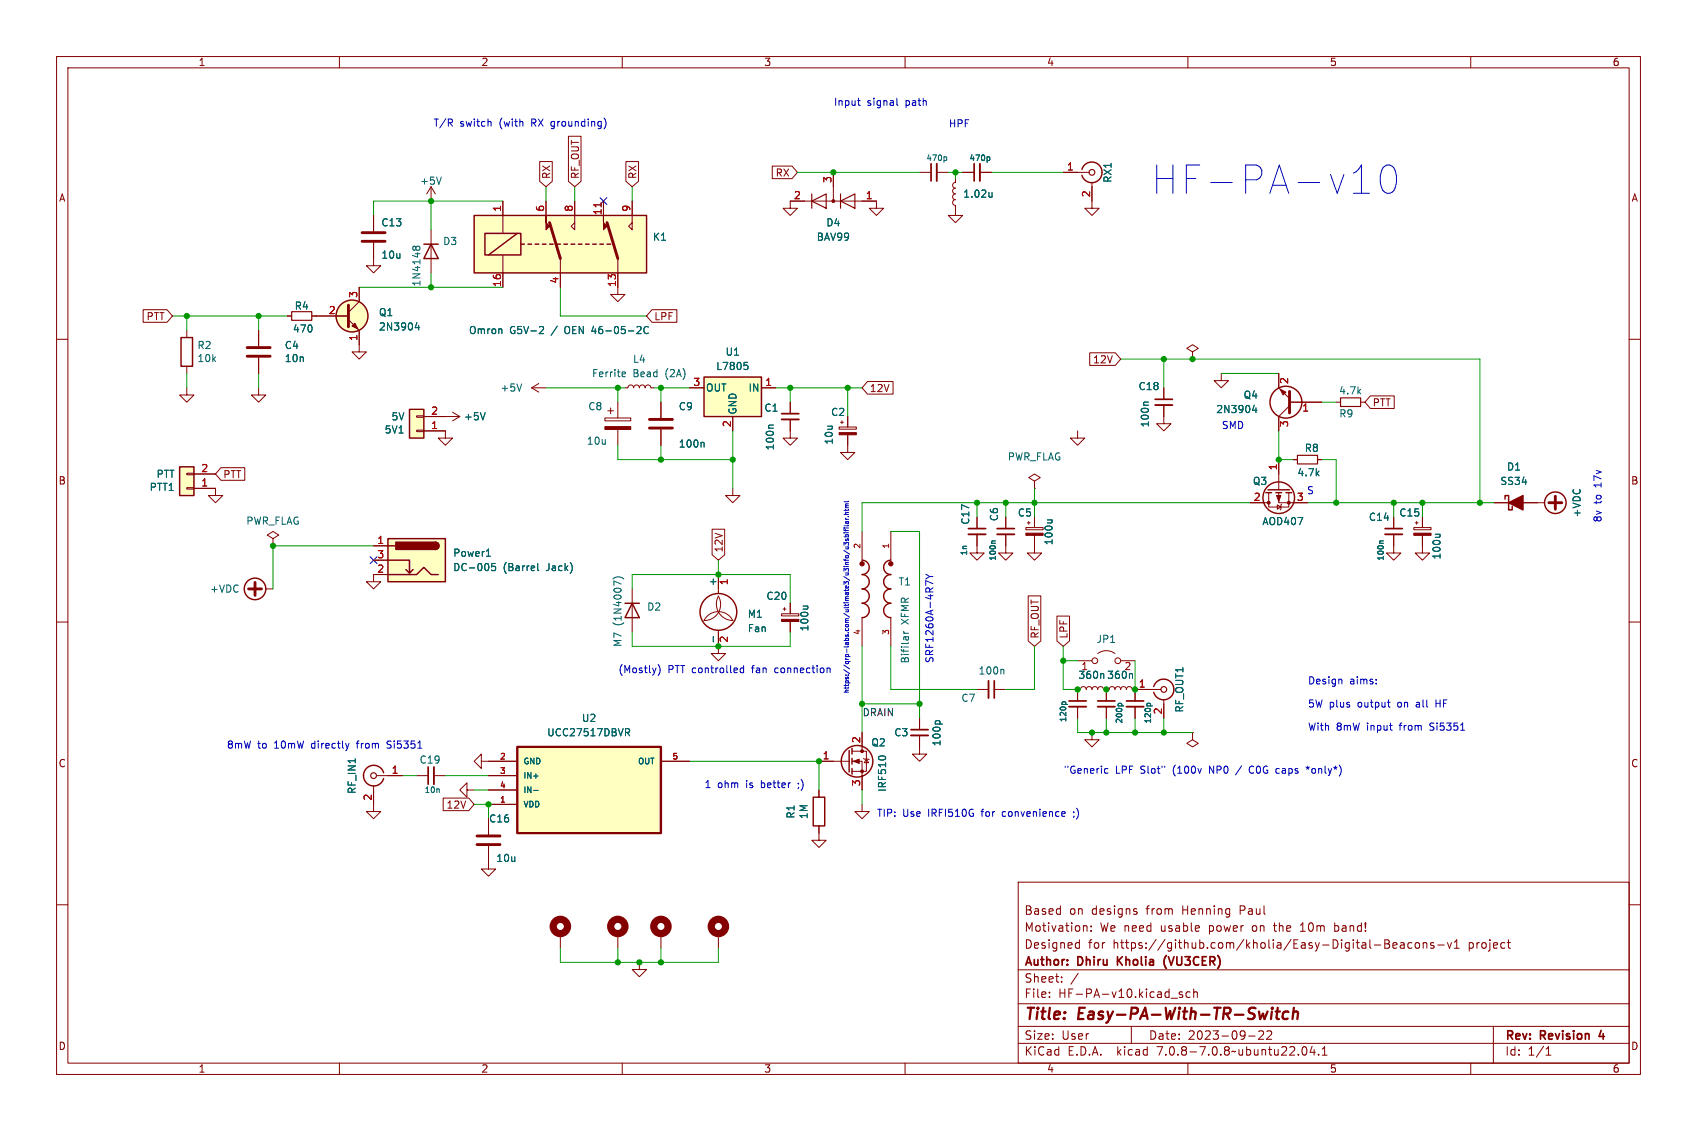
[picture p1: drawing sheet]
<svg xmlns="http://www.w3.org/2000/svg" width="300mm" height="200mm" viewBox="0 0 300 200" stroke-linecap="round" stroke-linejoin="round" font-family="sans-serif">
<g fill="none" stroke="#840000" stroke-width=".18">
<path d="M10 10h280v180h-280zM12 12h276v176h-276zM60 10v2M110 10v2M160 10v2M210 10v2M260 10v2M66 38.1v2.8M76.2 33l-.8 1.3M76.2 33v2.6M76.2 33l.8 1.3M88.9 35.6v5.7"/>
<path d="M95.4 28.6h2.2v3.5l-1.1 .9-1.1-.9zM96.5 35.6v2.5M100.5 24.1h2.2v8l-1.1 .9-1.1-.9zM101.6 35.6v5l-.6-.6 .6-.6M106.7 35.6v2.5M110.6 28.6h2.3v3.5l-1.1 .9-1.2-.9zM111.8 35.6v5l-.7-.6 .7-.6M136.5 29.4h3.5l1 1.1-1 1.1h-3.5zM139.7 36.8h-1.3l1.3 1.3 1.3-1.3h-1.3v-1.2h15.2v1.2h1.3l-1.3 1.3-1.2-1.3h1.2M147.3 30.5v5.1M162.6 30.5h2M165.6 30.5h2"/>
<path d="M168.9 31.7v.6l-.3 .1-.2 .4 .1 .3 .4 .2-.3 .1-.2 .4 .1 .3 .4 .2-.3 .1-.2 .4 .1 .4 .4 .1-.3 .1-.2 .4 .1 .4 .4 .1v1.8h-1.3l1.3 1.3 1.3-1.3h-1.3M170.2 30.5h2M173.2 30.5h2.1M188 30.5h4.5M193 32.3v4.5h1.3l-1.3 1.3-1.2-1.3h1.2M10 60h2M25.3 54.8h4.2l1 1.1-1 1.1h-4.2zM33 58.4v1.3M45.7 58.4v2.8M50.8 55.9h.8M55.1 55.9h6.5M61.6 56.5l1.9 1.9v3.8h1.3l-1.3 1.3-1.3-1.3h1.3"/>
<path d="M63.5 50.8v2.5l-1.9 1.9M66 42.9v4.1h1.3l-1.3 1.3-1.2-1.3h1.2M76.2 40.6v7.7M88.9 45.1v5.7M99.1 45.7v5.1M109.2 45.7v6.4h1.3l-1.3 1.2-1.3-1.2h1.3M115.3 54.8h4.4v2.2h-4.4l-1-1.1zM288 60h2M33 68.6v1.2h1.3l-1.3 1.3-1.3-1.3h1.3M33 64.8v1.2M45.7 68.6v1.2h1.3l-1.3 1.3-1.3-1.3h1.3M45.7 63.2v2.8"/>
<path d="M73.7 73.5h1.2v.3h-1.2zM73.7 76.1h1.2v.2h-1.2zM74.9 76.2h3.8v1.3h1.3l-1.3 1.2-1.2-1.2h1.2M74.9 73.7h6.4M80 72.9l1.3 .8M81.3 73.7l-1.3 .7M94 68.6l1.2 .7M94 68.6h2.5M95.2 67.8l-1.2 .8M106.9 73.9h4.6v.5h-4.6zM107.4 72.6h1.1M107.9 72.1v1.1"/>
<path d="M109.2 71.1v2.8M109.2 75.9v2.8M110.5 68.6h.5l.2-.4 .3-.1 .4 .1 .1 .4 .2-.4 .3-.1 .4 .1 .1 .4 .2-.4 .4-.1 .3 .1 .1 .4 .2-.4 .4-.1 .3 .1 .2 .4h.5M116.8 71.1v2.8M116.8 75.9v2.8M121.9 68.6h2.6M129.5 73.7v2.5M134.6 68.6h2.6M139.7 74.2v3.3h1.3l-1.3 1.2-1.3-1.2h1.3M139.7 71.1v2.1M148.3 75.5h3.1v.4h-3.1zM148.6 74.7h.5"/>
<path d="M148.8 74.4v.5M149.9 76.9v3.1h1.2l-1.2 1.3-1.3-1.3h1.3M149.9 73.7v1.8M153.4 67.5h4.5v2.2h-4.5l-1-1.1zM190.5 76.2v1.3h1.3l-1.3 1.2-1.3-1.2h1.3M192.6 62.4h4.6l.9 1.1-.9 1.1h-4.6zM205.7 71.6v3.3h1.3l-1.3 1.3-1.2-1.3h1.2M205.7 68.6v2M210.8 62.2l1-.6-1-.6-1 .6 1 .6v1.3M210.8 63.5h.1M215.9 66v1.3h1.3l-1.3 1.3-1.3-1.3h1.3M226.1 66v2.6l1.9 1.9"/>
<path d="M228 71.8l-1.9 1.9v2.5M228 71.1h5.7M236.2 71.1h.8M240.5 71.1h.8M242.3 70h4.2v2.2h-4.2l-1-1.1zM33 83.7h1.3v.2h-1.3zM33 86.2h1.3v.3h-1.3zM34.3 86.4h3.8v1.2h1.3l-1.3 1.3-1.3-1.3h1.3M34.3 83.8h3.8M39.1 82.7h4.2v2.2h-4.2l-1-1.1zM48.3 95.2l1-.6-1-.6-1.1 .6 1.1 .6v1.3M48.3 96.5h.1"/>
<path d="M66 96.5h2.6M66 99.1h2.6M125.9 93.6h2.2v4.5l-1.1 1-1.1-1zM129.5 86.4v1.2h1.3l-1.3 1.3-1.2-1.3h1.2M152.4 94v5.1M157.5 94v5.1M172.7 94.5v3.3h1.3l-1.3 1.3-1.3-1.3h1.3M172.7 91.4v2.1M177.8 94.5v3.3h1.3l-1.3 1.3-1.3-1.3h1.3M177.8 91.4v2.1M181.4 93.3h3v.4h-3zM181.6 92.5h.5"/>
<path d="M181.9 92.2v.5M182.9 94.7v3.1h1.2l-1.2 1.3-1.3-1.3h1.3M182.9 85.1l1-.6-1-.7-1 .7 1 .6v1.3M182.9 86.4h.1M182.9 91.4v1.9M221 88.9h3.3M224.3 87.1v2.6h3.5v-2.6M225.8 89.3l.6 .4-.6 .3zM226.1 87.1v1.8h5M226.1 81.3v5.3M226.6 89.2l-.2 .1v.7l-.1 .2M228.6 81.3h.8"/>
<path d="M232.9 81.3h.8M246.4 94.5v3.3h1.2l-1.2 1.3-1.3-1.3h1.3M246.4 91.4v2.1M249.9 93.3h3.1v.4h-3.1zM250.2 92.5h.5M250.4 92.2v.5M251.5 94.7v3.1h1.2l-1.2 1.3-1.3-1.3h1.3M251.5 91.4v1.9M264.2 88.9h8.8M10 110h2M47 104.1h1.3M68.6 101.6h-2.6v1.3h1.3l-1.3 1.2-1.2-1.2h1.2"/>
<path d="M111.8 104.1v7.7M127 105.4a2.87 2.87 0 0 1-2.5 4.3 2.84 2.84 0 0 1 2.5-1.5 2.84 2.84 0 0 1 2.5 1.5 2.92 2.92 0 0 1-2.5-4.3zM127 111.5v4.1h-1.3l1.3 1.2 1.3-1.2h-1.3M127 101.6v3.4M138.2 108.5h3v.4h-3zM138.4 107.7h.5M138.7 107.4v.5M139.7 106.7v1.8M139.7 109.9v1.9M152.4 109.2v5.1M157.5 109.2v5.1M181.8 105.4h2.2v7.9l-1.1 1-1.1-1z"/>
<path d="M186.8 108.9h2.3v4.4l-1.1 1-1.2-1zM190.5 116.8h2.5M194.1 115.6a2.54 2.54 0 0 1 3 0M198.1 116.8h2.6M288 110h2M66 138.9v4.6h1.3l-1.3 1.3-1.2-1.3h1.2M66.5 137.2h4.6M73.7 137.2h2M76.7 137.2h2M82.5 139.7v-1.3l-1.2 1.3 1.2 1.3v-1.3h1.3M85.1 134.6v-1.3l-1.3 1.3 1.3 1.3v-1.3h6.3M86.4 137.2h5"/>
<path d="M86.4 139.7h5M116.8 134.6h5.1M144.8 139.7v1.3M144.8 134.6h5.3M150.6 134.6h1.8v5.1M150.6 132.8h2.6v3.6h-2.6M152.4 129.5v3.3M152.7 134.1l.1 .1h.7l.2 .2M153.2 134.2l.3 .7h-.7zM162.6 130v3.3h-1.3l1.3 1.3 1.2-1.3h-1.2M162.6 127v2M172.7 121.9h2.1"/>
<path d="M175.8 121.9h2M190.5 125v2M193 129.5v1.3h-1.2l1.2 1.3 1.3-1.3h-1.3M195.6 121.9v2.1M195.6 125v2M200.7 121.9v2.1M200.7 125v2M205.2 121.9h-5l-.2-.3-.3-.2-.4 .2-.2 .3-.1-.3-.3-.2-.4 .2-.2 .3-.1-.3-.3-.2-.4 .2-.2 .3-.1-.3-.3-.2-.4 .1-.2 .4h-1l-.2-.4-.4-.1-.3 .2-.1 .3-.2-.4-.4-.1-.3 .2-.2 .3-.1-.4-.4-.1-.4 .2-.1 .3-.1-.4-.5-.1-.3 .2-.1 .3h-.5v2.1M205.7 123.7v3.3M210.8 129.5v1.3l1 .6-1 .7-1-.7 1-.6M210.8 129.5h.1M10 160h2"/>
<path d="M78.3 141.1h4.6l.9 1.1-.9 1.2h-4.6zM86.4 149.6v4.1h1.2l-1.2 1.2-1.3-1.2h1.3M86.4 142.2h5M86.4 144.8v2.8M144.8 146v2.6h1.2l-1.2 1.3-1.3-1.3h1.3M152.4 142.2v1.3h1.3l-1.3 1.3-1.3-1.3h1.3M180 156h108v32h-108zM288 160h2M99.1 165.1v2.5M109.2 165.1v2.5M113 170.2v1.2h1.3l-1.3 1.3-1.2-1.3h1.2M116.8 165.1v2.5"/>
<path d="M127 165.1v2.5M180 177.5h108M180 171.5h108M185.5 176.2v.2M185.5 175.5v.1M187.7 173.5v.2M187.7 172.8v.1M190.4 166.7l.4 .1M190.6 172.1l-1.3 1.9M190.8 166.2v1.5M190.8 167.6l-.4 .1M191.6 163.8h.5l.1 .9"/>
<path d="M192.9 164.5v.2M192.9 163.8v.1M200.8 161.2l.2 .2-.2 .3M200.8 160.7l.2 .1M207 176.5h1.2M209 175.5l-.3-.1-.2 .2v.2l.5 .2v.3h-.5M210.4 175.5l-.4-.1-.3 .3v.4l.1 .2h.6M211 175.5l.2-.1 .4 .1 .1 .9M211 174.9v1.5M229.9 164.7h.8M230.2 163.4l-.3 .2M236 164.6l.4 .1"/>
<path d="M236 163.2v1.5M236.4 163.7l-.4 .1M243 167.1h1.1M244.8 166.2h.5l.2 .1 .1 .3-.3 .3a.4 .4 0 0 1 .4 .4 .4 .4 0 0 1-.3 .4h-.6zM244.8 166.9h.5M246.2 167.2l.8-.2-.1-.2-.4-.1-.3 .2 .1 .7h.6M247.6 166.8h.6v.9M248.2 167l-.5 .1a.29 .29 0 0 0-.2 .3 .29 .29 0 0 0 .2 .3l.5-.1M249.6 166.8l-.4-.1-.3 .3v.4l.1 .2h.6M250.3 166.8l.4-.1 .3 .3v.4l-.3 .3-.4-.1-.1-.2v-.4zM251.6 166.8l.2-.1 .4 .1v.9M251.6 166.7v1"/>
<path d="M253.5 166.8l-.4-.1-.2 .2 .1 .2 .5 .2v.3h-.6M254.2 167.1h1.1M255.9 166.7l.3 1 .4-1M257.1 167.7h.9M257.1 166.6l.4-.4v1.5M266.5 166.7h.5M266.7 167.5l.3 .2M60 188v2M110 188v2M160 188v2M180 184.5h108M180 181.5h108"/>
<path d="M200 181.5v3M210 188v2M220.7 183.2h1.2M223.3 182.4v.5l-.8 .9h.9M224.2 182.3l.5 .1 .1 .3-.9 1.1h.9M230.3 185.2l.2-.1a.81 .81 0 0 1 .6 .6 .81 .81 0 0 1-.3 .8l-.1 .1a.81 .81 0 0 1-.4-1.4zM232 185l-.4 1.1h.9M232.3 185.6v1M233.1 186.4v.2M233.7 186.6h.9M233.7 185.5l.5-.4v1.5M260 188v2"/>
<path d="M264 181.5v6.5M273.3 186.6h.9M273.3 185.5l.4-.4v1.5"/>
<circle cx="193.5" cy="116.8" r=".51"/>
<circle cx="197.6" cy="116.8" r=".51"/>
</g>
<g fill="none" stroke="#840000" stroke-width=".3">
<path d="M164.6 29v3M172.2 29v3M138.2 73.2h3M204.2 70.6h3.1M171.2 93.5h3M176.3 93.5h3M244.9 93.5h3M75.7 135.6v3.1M161 129h3.1M175.8 120.4v3M189 124h3M194.1 124h3"/>
<path d="M199.1 124h3.1M197.6 169.2v1.5M198.4 169.2l-.8 .8M206.1 169a1.74 1.74 0 0 0 .1 2.2M283.1 182.2l-.4 1.1h.9"/>
</g>
<path d="M224.8 178.9l-.1 1.3M224.9 178.2v.2M224.9 178.2l-.1 .1 .1 .1M224.9 178.2l.1 .1-.1 .1M225.5 178.9h.8M225.9 178.2l-.2 1.7v.2l.4 .1M227.8 179a.66 .66 0 0 0-1 .3l-.1 .5 .2 .3 .2 .1 .5-.1M228.6 179.1a.49 .49 0 0 1 .9 .1l-.2 1M228.7 178.2l-.2 2" fill="none" stroke="#840000" stroke-width=".4"/>
<g fill="none" stroke="#840000" stroke-width=".25">
<path d="M83.8 38.1h30.5v10.2h-30.5zM191.3 30a1.81 1.81 0 0 1 2.8-1 1.81 1.81 0 0 1 0 3 1.81 1.81 0 0 1-2.8-1M32 59.7h2v5.1h-2zM74.9 43.2h2.6M76.2 43.2l1.3 2.5h-2.6zM85.7 41.3h6.4v3.8h-6.4zM91.4 41.3l-5 3.8M92.1 43.2h.6M93.3 43.2h.7M94.6 43.2h.6M95.9 43.2h.6M97.2 43.2h.6"/>
<path d="M98.4 43.2h.7M99.7 43.2h.6M101 43.2h.6M102.2 43.2h.7M103.5 43.2h.6M104.8 43.2h.6M106 43.2h.7M107.3 43.2h.6M72.4 72.4h2.5v5.1h-2.5zM124.5 66.7h10.1v7h-10.1zM31.7 82.5h2.6v5.1h-2.6zM68.6 95.2h10.1v7.7h-10.1z"/>
<path d="M68.6 99.1h3.8v2.2l.6-.6M68.6 96.5h1.2M77 95.9a.64 .64 0 0 1 .6 .6 .64 .64 0 0 1-.6 .7M152.4 99.1a1.27 1.27 0 0 1 1.3 1.2 1.27 1.27 0 0 1-1.3 1.3 1.27 1.27 0 0 1 1.3 1.3 1.27 1.27 0 0 1-1.3 1.2 1.27 1.27 0 0 1 1.3 1.3 1.27 1.27 0 0 1-1.3 1.3 1.27 1.27 0 0 1 1.3 1.2 1.27 1.27 0 0 1-1.3 1.3M157.5 99.1a1.27 1.27 0 0 0-1.3 1.2 1.27 1.27 0 0 0 1.3 1.3 1.27 1.27 0 0 0-1.3 1.3 1.27 1.27 0 0 0 1.3 1.2 1.27 1.27 0 0 0-1.3 1.3 1.27 1.27 0 0 0 1.3 1.3 1.27 1.27 0 0 0-1.3 1.2 1.27 1.27 0 0 0 1.3 1.3M223.8 87.1h1M224.2 86.6h3.8M225.6 87.1h1M227.3 87.1h1M266.1 88.3v-.7h.6v2.6h.6v-.7M68.6 101.6h5.1l1.2-1.3 1.3 1.3h1.3M71.8 100.7l.6 .6"/>
<path d="M110.5 106.7h2.5M111.8 106.7l1.2 2.5h-2.5zM67.8 136.7a1.81 1.81 0 0 0-2.8-1 1.81 1.81 0 0 0 0 2.9 1.81 1.81 0 0 0 2.8-.9M150.1 132.7v3.8M150.6 132.3v1M150.6 134.1v1M150.6 135.9v1M204 121.4a1.81 1.81 0 0 1 2.8-1 1.81 1.81 0 0 1 0 3 1.81 1.81 0 0 1-2.8-1M143.8 141h2v5h-2z"/>
<circle cx="62.2" cy="55.9" r="2.82"/>
<circle cx="227.3" cy="71.1" r="2.82"/>
<circle cx="226.1" cy="88" r="2.79"/>
<circle cx="275" cy="88.9" r="1.9"/>
<circle cx="45.1" cy="104.1" r="1.9"/>
<circle cx="127" cy="108.2" r="3.3"/>
<circle cx="151.5" cy="134.6" r="2.79"/>
</g>
<g fill="none" stroke="#006464" stroke-width=".18">
<path d="M78 31.3l-.4 1.3M167.2 27.7l.2 .2v.3l-.2 .2M174.8 27.7l.2 .2v.3l-.2 .2M175.4 34v.9M175.4 34.7l-.4 .2M73.5 44v.1M73.5 43.8l-.2-.3-.2 .1-.1 .2v.3M73.5 43.8l.3-.3 .3 .1 .1 .2v.3M73.5 43.8v.2M73.5 44l.1 .1M73.7 57l-.3 .9h.8M74 57.5v.9"/>
<path d="M95.6 57.7l.4 .1 .1 .3-.8 .9h.8M112.8 57.7l.4 .1 .1 .3-.8 .9h.8M114.6 57.9a.6 .6 0 0 0-.8 .4 .6 .6 0 0 0 .6 .7l.2-.1M85.8 73l-.4 1.2M92.2 67.9l-.4 1.3M110.2 65.8h.3l.1 .3-.6 .1M110.5 66.6h-.3M124.3 78.2l.2 .2v.7M131.6 64.1h.6M131.7 64.6h.3l.2 .2-.1 .5h-.4M136.7 75.2h-.6l-.2 .2M203 71.1h-.6l-.2 .2"/>
<path d="M221.7 71.6l-.3 .9h.8M222 72.1v.9M86 98.4h.7M86.2 97.3l.2-.2v1.3M87.6 99.6h-.6l-.1 .6 .2-.1 .4 .1 .1 .2v.4l-.2 .1-.5-.1M95.1 99.6v1.1l.1 .2M176 95.7h-.6l-.1 .2M185.2 91.9h.8M185.9 91.9l.1 .2M244.5 95.7h-.5l-.1 .2M253.7 94.5h.9M254.5 94.5l.1 .2"/>
<path d="M108.3 102.4a1.46 1.46 0 0 1 2 0M109.8 103.3l-1.3-.6v.9M126.1 112.5v1M142 107.2h.8M142.7 107.2l.1 .2M159.8 112h.8M159.8 111.6l.2 .4M177.3 118.4l.2 .1v.7M200.1 119.2l.1 .8M94.3 139.8h.8M110.6 128.8h.5l.2 .3-.1 .4h-.6M110.9 129.5l.4 .6"/>
<path d="M155.4 133.8l.4-.1 .6 .1M165.3 127.7l.3-.3h.3l.3 .3M187.7 124.3l.2-.2h.3l.2 .2M197.7 124.5l.1-.1h.3l.2 .1M202.7 124.5l.2-.1h.3l.2 .1"/>
</g>
<g fill="#840000" stroke="#840000" stroke-width=".18">
<path d="M249.9 94.3h3.1v.4h-3.1z"/>
<path d="M138.2 109.5h3v.4h-3z"/>
<path d="M106.9 75.4h4.6v.5h-4.6z"/>
<path d="M181.4 94.3h3v.4h-3z"/>
<path d="M62.2 57.7l.5-.6 .5 1.1z"/>
<path d="M96.5 38.1v1.3l.7 .6-.7 .6z"/>
<path d="M106.7 38.1v1.3l.6 .6-.6 .6z"/>
<path d="M225.7 87.6h.7l-.3 1z"/>
<path d="M226.3 68.8l1 .5-.5 .5z"/>
<path d="M148.3 76.5h3.1v.4h-3.1z"/>
<path d="M150.9 134.6l1-.4v.8z"/>
<circle cx="152.4" cy="99.7" r=".38"/>
<circle cx="157.5" cy="99.7" r=".38"/>
<circle cx="227.8" cy="88.9" r=".25"/>
<circle cx="224.3" cy="88.9" r=".25"/>
<circle cx="147.3" cy="35.6" r=".25"/>
<circle cx="152.4" cy="136.4" r=".25"/>
<circle cx="152.4" cy="132.8" r=".25"/>
</g>
<g fill="none" stroke="#840000" stroke-width=".33">
<path d="M165.6 29v3M173.2 29v3M138.2 74.2h3M204.2 71.6h3.1M171.2 94.5h3M176.3 94.5h3M244.9 94.5h3M76.7 135.6v3.1M161 130h3.1M174.8 120.4v3M189 125h3M194.1 125h3"/>
<path d="M199.1 125h3.1"/>
</g>
<g fill="none" stroke="#840000" stroke-width="1.3">
<circle cx="99.1" cy="163.8" r="1.27"/>
<circle cx="109.2" cy="163.8" r="1.27"/>
<circle cx="116.8" cy="163.8" r="1.27"/>
<circle cx="127" cy="163.8" r="1.27"/>
</g>
<g fill="none" stroke="#840000" stroke-width=".51">
<path d="M97.2 39.4l1.9 6.3M107.3 39.4l1.9 6.3M61.6 54v3.8M64 42.7h4.1M64 41.1h4.1M43.7 63h4.1M43.7 61.5h4.1M114.8 75.7h4.1M114.8 74.2h4.1M228 69.2v3.8M273.8 88.9h2.3M275 87.8v2.2"/>
<path d="M43.9 104.1h2.3M45.1 103v2.3M84.3 149.4h4.1M84.3 147.8h4.1"/>
</g>
<g fill="none" stroke="#840000" stroke-width=".2">
<path d="M143.5 34.3v2.5M143.5 35.6l2.5-1.3v2.5zM148.6 34.3v2.5M148.6 35.6l2.5-1.3v2.5zM51.6 55.1h3.5v1.5h-3.5zM237 70.4h3.5v1.5h-3.5zM229.4 80.5h3.5v1.5h-3.5z"/>
<circle cx="193" cy="30.5" r=".51"/>
<circle cx="66" cy="137.2" r=".51"/>
<circle cx="205.7" cy="121.9" r=".51"/>
</g>
<g fill="#ffffc2" stroke="#ffffc2" stroke-width=".18">
<path d="M72.4 72.4h2.5v5.1h-2.5z"/>
<path d="M68.6 95.2h10.1v7.7h-10.1z"/>
<path d="M31.7 82.5h2.6v5.1h-2.6z"/>
<path d="M124.5 66.7h10.1v7h-10.1z"/>
<path d="M83.8 38.1h30.5v10.2h-30.5z"/>
<path d="M91.4 132.1h25.4v15.2h-25.4z"/>
<circle cx="62.2" cy="55.9" r="2.82"/>
</g>
<g fill="#840000" stroke="#840000" stroke-width=".25">
<path d="M77 95.9a.64 .64 0 0 1 .6 .6 .64 .64 0 0 1-.6 .7z"/>
<path d="M70 95.9h7v1.3h-7z"/>
<path d="M266.7 88.9l2.5-1.3v2.6z"/>
</g>
<path d="M106.3 35.9v.7" fill="none" stroke="#a90000" stroke-width=".18"/>
<path d="M91.4 132.1h25.4v15.2h-25.4z" fill="none" stroke="#840000" stroke-width=".41"/>
<g fill="none" stroke="#0000c2" stroke-width=".18">
<path d="M151.6 17.8h.5M151.8 18.6h.3M158.5 17.4v1.1l.2 .1M79.6 21.7l.4 .6M79.9 21.2v.4M86.6 21.5l.2 .2v.6M106.8 20.9a1.46 1.46 0 0 1 0 1.9M239.3 34.2h2.8M239.7 30.4l1-1.2v5M244.5 29.7a1.19 1.19 0 0 1 1.2-.5 1.19 1.19 0 0 1 .9 .9 3.9 3.9 0 0 1-.4 3.8 1.19 1.19 0 0 1-1.9-.7 4.3 4.3 0 0 1 .2-3.5zM149.2 96.4v-.5l.3 .3 .1-.2h.3v.4M149.2 93.6l.1 .2h.7"/>
<path d="M149.2 94.9h.8M149.2 94.2h.1M149.2 93.4h.1M149.2 91h.8M149.5 96.7h.5M149.5 90.1v.3M149.5 91.6l.1 .2M149.5 93.6v.3M149.5 94.2h.5M149.5 93.4h.5M149.5 91.8h.5M149.5 89.8h.5"/>
<path d="M149.5 94.9v-.2l.1-.2 .4 .1v.3M149.5 95.3l.1 .3 .2-.3h.2v.3M149.6 89.4l-.1 .2 .1 .2M149.6 89.4h.4M149.7 92.2l.1 .4 .2-.1v-.3M149.9 96.7l.1 .3-.5 .1M149.9 91.3h.1M150 90.1l-.1 .1h-.7M150 89.1h-.5l.1 .3M150 90.6l-.5 .1 .1 .3M150 92.2l-.5 .1v.3M150 92.9l-.1 .1h-.7"/>
<path d="M150 88.6l-.1 .1h-.7M116.3 117.5a1.46 1.46 0 0 1 0 2M131.5 117.7v1.3M131.5 118.2l-.4-.1-.3 .3 .2 .5h.5M146.4 118.1l.4 .2v.7M163.7 101.5l.6 .5M164.3 102h.6M164.3 102l-.6 .4M164.9 103.2l-1.2-.5v.8M61.7 131.5l-.3 .8M68.4 132.2l.2 .1M68.7 131l-.3 .3 .3 .3"/>
<path d="M141.1 139.4v.1M141.1 138.5v.1M195.3 136.6l.2 .1h.4M195.9 136l-.4-.1-.2 .1M219.5 135.4l-1.1 1.6M221.3 135.5a.68 .68 0 0 0-.5 .6 .68 .68 0 0 0 .5 .6M225.8 135.9l.4 .1M226.2 136.7h-.4M230.9 135.7l.3 .1M231.2 135.5v.3M231.2 135.8l-.2 .2M231.2 135.8l.2 .2"/>
<path d="M231.5 135.7l-.3 .1M237 120.1l.2 .2v.6M243.3 120.8v.1M243.3 120.2v.1M245.3 124.2h.5M245.6 125h.2M253.9 123.8v1.2M253.9 124.4h.7M188.1 143.5l.2 .3-.6 .1M188.2 144.3l-.1 .1M189.8 143.6v.1M189.9 144.3l-.1 .2"/>
</g>
<g fill="none" stroke="#009600" stroke-width=".18">
<path d="M76.2 35.6v5M88.9 35.6h-22.9v2.5M96.5 33v2.6M101.6 33v2.6M111.8 33v2.6M141 30.5h21.6M167.6 30.5h2.6M168.9 30.5v1.2M175.3 30.5h12.7M30.5 55.9h20.3M33 55.9v2.5M45.7 55.9v2.5"/>
<path d="M63.5 50.8h25.4M76.2 48.3v2.5M99.1 50.8v5.1h15.2M33 66v2.6M45.7 66v2.6M96.5 68.6h14M109.2 78.7v2.6h20.3M109.2 68.6v2.5M115.6 68.6h6.3M116.8 68.6v2.5M116.8 78.7v2.6M129.5 76.2v10.2"/>
<path d="M137.2 68.6h15.2M139.7 68.6v2.5M149.9 68.6v5.1M198.1 63.5h63.5v25.4M205.7 63.5v5.1M215.9 66h10.2M226.1 76.2v5.1h2.5M233.7 71.1h2.5M66 96.5h-17.7v7.6M127 99.1v2.5M157.5 94h5.1v33M172.7 88.9v2.5"/>
<path d="M177.8 88.9v2.5M182.9 86.4v5M221 88.9h-68.6v5.1M231.1 88.9h33.1M233.7 81.3h2.5v7.6M246.4 88.9v2.5M251.5 88.9v2.5M111.8 104.1v-2.5h27.9v5.1M111.8 111.8v2.5h27.9v-2.5M152.4 114.3v15.2M157.5 114.3v7.6h15.2M182.9 114.3v7.6h-5.1"/>
<path d="M188 114.3v7.6h2.5M188 116.8h2.5M200.7 116.8v5.1M71.1 137.2h2.6M78.7 137.2h7.7M83.8 139.7h2.6M121.9 134.6h22.9v5.1M152.4 139.7v2.5M152.4 124.5h10.2M190.5 127v2.5h20.3M195.6 127v2.5M200.7 127v2.5"/>
<path d="M205.7 127v2.5M83.8 142.2h2.6v2.6M99.1 167.6v2.6h27.9v-2.6M109.2 167.6v2.6M116.8 167.6v2.6"/>
</g>
<path d="M106.1 35l1.2 1.2M107.3 35l-1.2 1.2M65.4 98.5l1.2 1.2M66.6 98.5l-1.2 1.2" fill="none" stroke="#000084" stroke-width=".18"/>
<g fill="#009600" stroke="#009600" stroke-width=".18">
<circle cx="149.9" cy="68.6" r=".46"/>
<circle cx="139.7" cy="68.6" r=".46"/>
<circle cx="177.8" cy="88.9" r=".46"/>
<circle cx="172.7" cy="88.9" r=".46"/>
<circle cx="168.9" cy="30.5" r=".46"/>
<circle cx="147.3" cy="30.5" r=".46"/>
<circle cx="226.1" cy="81.3" r=".46"/>
<circle cx="236.2" cy="88.9" r=".46"/>
<circle cx="246.4" cy="88.9" r=".46"/>
<circle cx="261.6" cy="88.9" r=".46"/>
<circle cx="251.5" cy="88.9" r=".46"/>
<circle cx="188" cy="116.8" r=".46"/>
<circle cx="152.4" cy="124.5" r=".46"/>
<circle cx="144.8" cy="134.6" r=".46"/>
<circle cx="190.5" cy="121.9" r=".46"/>
<circle cx="162.6" cy="124.5" r=".46"/>
<circle cx="182.9" cy="88.9" r=".46"/>
<circle cx="210.8" cy="63.5" r=".46"/>
<circle cx="205.7" cy="63.5" r=".46"/>
<circle cx="195.6" cy="129.5" r=".46"/>
<circle cx="200.7" cy="129.5" r=".46"/>
<circle cx="205.7" cy="129.5" r=".46"/>
<circle cx="193" cy="129.5" r=".46"/>
<circle cx="195.6" cy="121.9" r=".46"/>
<circle cx="200.7" cy="121.9" r=".46"/>
<circle cx="113" cy="170.2" r=".46"/>
<circle cx="109.2" cy="170.2" r=".46"/>
<circle cx="116.8" cy="170.2" r=".46"/>
<circle cx="127" cy="101.6" r=".46"/>
<circle cx="127" cy="114.3" r=".46"/>
<circle cx="109.2" cy="68.6" r=".46"/>
<circle cx="116.8" cy="68.6" r=".46"/>
<circle cx="129.5" cy="81.3" r=".46"/>
<circle cx="116.8" cy="81.3" r=".46"/>
<circle cx="86.4" cy="142.2" r=".46"/>
<circle cx="48.3" cy="96.5" r=".46"/>
<circle cx="76.2" cy="35.6" r=".46"/>
<circle cx="76.2" cy="50.8" r=".46"/>
<circle cx="45.7" cy="55.9" r=".46"/>
<circle cx="33" cy="55.9" r=".46"/>
</g>
<text font-size="7" fill="#0000c2" x="203.2" y="34.8">HF-PA-v10</text>
<g font-size="2.8" fill="#840000">
<text x="181" y="180.9">Title:</text>
<text x="190.7" y="180.9">Easy-PA-With-TR-Switch</text>
</g>
<g font-size="2.1" fill="#840000">
<text x="181" y="162">Based</text>
<text x="189" y="162">on</text>
<text x="193" y="162">designs</text>
<text x="202.8" y="162">from</text>
<text x="209.3" y="162">Henning</text>
<text x="219.6" y="162">Paul</text>
<text x="181" y="168">Designed</text>
<text x="181" y="165">Motivation:</text>
<text x="192.4" y="168">for</text>
<text x="194.4" y="165">We need</text>
<text x="196.8" y="168">https://github.com/kholia/Easy-Digital-Beacons-v1</text>
<text x="205.3" y="165">usable</text>
<text x="214" y="165">power</text>
<text x="221.8" y="165">on</text>
<text x="225.8" y="165">the</text>
<text x="230.6" y="165">10m</text>
<text x="236.8" y="165">band!</text>
<text x="259.8" y="168">project</text>
<text x="181" y="174">Sheet:</text>
<text x="181" y="171.2">Author:</text>
<text x="190.6" y="171.2">Dhiru</text>
<text x="198.2" y="171.2">Kholia</text>
<text x="207" y="171.2">(VU3CER)</text>
<text x="181" y="176.7">File:</text>
<text x="187.1" y="176.7">HF-PA-v10.kicad_sch</text>
<text x="181" y="184.1">Size:</text>
<text x="187.7" y="184.1">User</text>
<text x="203" y="184.1">Date:</text>
<text x="210" y="184.1">2023-09-22</text>
<text x="266" y="184.3">Rev:</text>
<text x="272.4" y="184.3">Revision</text>
<text x="283.4" y="184.3">4</text>
<text x="181" y="186.9">KiCad</text>
<text x="188.7" y="186.9">E.D.A.</text>
<text x="197.6" y="186.9">kicad</text>
<text x="204.8" y="186.9">7.0.8-7.0.8~ubuntu22.04.1</text>
<text x="266" y="186.9">Id:</text>
<text x="270.1" y="186.9">1/1</text>
</g>
<g font-size="1.8" fill="#840000">
<text x="35" y="11.9">1</text>
<text x="85" y="11.9">2</text>
<text x="135" y="11.9">3</text>
<text x="185" y="11.9">4</text>
<text x="235" y="11.9">5</text>
<text x="285" y="11.9">6</text>
<text x="10.3" y="35.9">A</text>
<text x="97.5" y="31.8" transform="rotate(-90 97.5 31.8)">RX</text>
<text x="102.6" y="31.8" transform="rotate(-90 102.6 31.8)">RF_OUT</text>
<text x="112.7" y="31.8" transform="rotate(-90 112.7 31.8)">RX</text>
<text x="137" y="31.4">RX</text>
<text x="288.3" y="35.9">A</text>
<text x="25.8" y="56.8">PTT</text>
<text x="115.6" y="56.8">LPF</text>
<text x="193.1" y="64.5">12V</text>
<text x="153.7" y="69.5">12V</text>
<text x="242.6" y="72.1">PTT</text>
<text x="10.3" y="85.9">B</text>
<text x="39.4" y="84.8">PTT</text>
<text x="288.3" y="85.9">B</text>
<text x="128" y="97.8" transform="rotate(-90 128 97.8)">12V</text>
<text x="183.8" y="113" transform="rotate(-90 183.8 113)">RF_OUT</text>
<text x="188.9" y="113" transform="rotate(-90 188.9 113)">LPF</text>
<text x="10.3" y="135.9">C</text>
<text x="288.3" y="135.9">C</text>
<text x="78.8" y="143.2">12V</text>
<text x="10.3" y="185.9">D</text>
<text x="288.3" y="185.9">D</text>
<text x="35" y="189.9">1</text>
<text x="85" y="189.9">2</text>
<text x="135" y="189.9">3</text>
<text x="185" y="189.9">4</text>
<text x="235" y="189.9">5</text>
<text x="285" y="189.9">6</text>
</g>
<g font-size="1.8" fill="#0000c2">
<text x="76.6" y="22.5">T/R</text>
<text x="81.3" y="22.5">switch</text>
<text x="88.4" y="22.5">(with</text>
<text x="94.2" y="22.5">RX grounding)</text>
<text x="147.3" y="18.8">Input</text>
<text x="153.3" y="18.8">signal</text>
<text x="160.2" y="18.8">path</text>
<text x="167.6" y="22.6">HPF</text>
<text x="215.9" y="76">SMD</text>
<text x="231" y="87.5">S</text>
<text x="283.2" y="89.1" transform="rotate(-90 283.2 89.1)">to</text>
<text x="283.2" y="86.1" transform="rotate(-90 283.2 86.1)">17v</text>
<text x="283.2" y="92.5" transform="rotate(-90 283.2 92.5)">8v</text>
<text x="109.2" y="119.1">(Mostly)</text>
<text x="118.1" y="119.1">PTT controlled</text>
<text x="133.2" y="119.1">fan</text>
<text x="137.4" y="119.1">connection</text>
<text x="165.1" y="117.4" transform="rotate(-90 165.1 117.4)">SRF1260A-4R7Y</text>
<text x="231.1" y="121.1">Design</text>
<text x="231.1" y="125.2">5W plus</text>
<text x="238.6" y="121.1">aims:</text>
<text x="240.1" y="125.2">output</text>
<text x="247.4" y="125.2">on</text>
<text x="250.8" y="125.2">all</text>
<text x="254.5" y="125.2">HF</text>
<text x="231.1" y="129.3">With</text>
<text x="236.2" y="129.3">8mW</text>
<text x="241.8" y="129.3">input</text>
<text x="247.7" y="129.3">from</text>
<text x="253.2" y="129.3">Si5351</text>
<text x="40" y="132.5">8mW</text>
<text x="45.5" y="132.5">to</text>
<text x="48.6" y="132.5">10mW</text>
<text x="55.3" y="132.5">directly</text>
<text x="63.6" y="132.5">from</text>
<text x="69.1" y="132.5">Si5351</text>
<text x="188" y="136.9">&quot;Generic</text>
<text x="197.2" y="136.9">LPF</text>
<text x="201.7" y="136.9">Slot&quot;</text>
<text x="207.6" y="136.9">(100v</text>
<text x="214.2" y="136.9">NP0</text>
<text x="221.7" y="136.9">C0G</text>
<text x="226.6" y="136.9">caps</text>
<text x="232.2" y="136.9">*only*)</text>
<text x="124.5" y="139.5">1</text>
<text x="126.8" y="139.5">ohm</text>
<text x="132" y="139.5">is</text>
<text x="134.8" y="139.5">better</text>
<text x="141.5" y="139.5">;)</text>
<text x="154.9" y="144.5">TIP:</text>
<text x="159.6" y="144.5">Use</text>
<text x="164.2" y="144.5">IRFI510G</text>
<text x="173.8" y="144.5">for</text>
<text x="177.6" y="144.5">convenience</text>
<text x="190.4" y="144.5">;)</text>
</g>
<g font-size="1.8" fill="#006464">
<text x="74.2" y="32.9">+5V</text>
<text x="170.2" y="35.2">1.02u</text>
<text x="196.7" y="32.4" transform="rotate(-90 196.7 32.4)">RX1</text>
<text x="67.3" y="40.2">C13</text>
<text x="146" y="40.2">D4</text>
<text x="67.3" y="45.9">10u</text>
<text x="78.2" y="43.5">D3</text>
<text x="115.3" y="42.8">K1</text>
<text x="144.3" y="42.8">BAV99</text>
<text x="74.5" y="50.8" transform="rotate(-90 74.5 50.8)">1N4148</text>
<text x="51.7" y="59">470</text>
<text x="52" y="55">R4</text>
<text x="66.9" y="56.1">Q1</text>
<text x="66.9" y="58.6">2N3904</text>
<text x="82.8" y="59.3">Omron</text>
<text x="90.1" y="59.3">G5V-2</text>
<text x="97.6" y="59.3">/</text>
<text x="100.1" y="59.3">OEN 46-05-2C</text>
<text x="34.8" y="61.9">R2</text>
<text x="34.8" y="64.2">10k</text>
<text x="50.3" y="61.9">C4</text>
<text x="50.3" y="64.2">10n</text>
<text x="111.8" y="64.4">L4</text>
<text x="126.5" y="65.6">L7805</text>
<text x="128.2" y="63.1">U1</text>
<text x="88.4" y="69.4">+5V</text>
<text x="104.6" y="66.9">Ferrite</text>
<text x="111.9" y="66.9">Bead</text>
<text x="117.7" y="66.9">(2A)</text>
<text x="124.7" y="69.4">OUT</text>
<text x="132.2" y="69.4">IN</text>
<text x="201.2" y="69.2">C18</text>
<text x="219.8" y="70.7">Q4</text>
<text x="236.6" y="70">4.7k</text>
<text x="67.9" y="76.9">5V1</text>
<text x="69.1" y="74.5">5V</text>
<text x="81.9" y="74.5">+5V</text>
<text x="103.9" y="72.7">C8</text>
<text x="119.9" y="72.7">C9</text>
<text x="130.4" y="73.4" transform="rotate(-90 130.4 73.4)">GND</text>
<text x="135" y="73">C1</text>
<text x="146.8" y="73.8">C2</text>
<text x="203.3" y="75.7" transform="rotate(-90 203.3 75.7)">100n</text>
<text x="214.9" y="73.3">2N3904</text>
<text x="236.7" y="74">R9</text>
<text x="103.6" y="78.8">10u</text>
<text x="119.9" y="79.3">100n</text>
<text x="137" y="79.7" transform="rotate(-90 137 79.7)">100n</text>
<text x="147.4" y="78.7" transform="rotate(-90 147.4 78.7)">10u</text>
<text x="178.1" y="81.6">PWR_FLAG</text>
<text x="230.6" y="80.1">R8</text>
<text x="266.3" y="83.4">D1</text>
<text x="26.4" y="87">PTT1</text>
<text x="27.6" y="84.7">PTT</text>
<text x="221.4" y="86">Q3</text>
<text x="229.3" y="84.4">4.7k</text>
<text x="265.1" y="86">SS34</text>
<text x="43.4" y="93">PWR_FLAG</text>
<text x="171.6" y="92.9" transform="rotate(-90 171.6 92.9)">C17</text>
<text x="176.6" y="92.3" transform="rotate(-90 176.6 92.3)">C6</text>
<text x="179.8" y="91.5">C5</text>
<text x="223.1" y="93.1">AOD407</text>
<text x="241.9" y="92.3">C14</text>
<text x="247.3" y="91.5">C15</text>
<text x="279.6" y="91.6" transform="rotate(-90 279.6 91.6)">+VDC</text>
<text x="80" y="98.7">Power1</text>
<text x="80" y="101.2">DC-005</text>
<text x="88.9" y="101.2">(Barrel</text>
<text x="96.7" y="101.2">Jack)</text>
<text x="186.3" y="96.5" transform="rotate(-90 186.3 96.5)">100u</text>
<text x="254.9" y="99.1" transform="rotate(-90 254.9 99.1)">100u</text>
<text x="37" y="105">+VDC</text>
<text x="126.7" y="103.8" transform="rotate(-90 126.7 103.8)">+</text>
<text x="135.4" y="106.3">C20</text>
<text x="158.8" y="103.7">T1</text>
<text x="110.1" y="110.7" transform="rotate(-90 110.1 110.7)">(1N4007)</text>
<text x="114.3" y="108.2">D2</text>
<text x="132.1" y="109.4">M1</text>
<text x="132.1" y="112">Fan</text>
<text x="143.1" y="111.8" transform="rotate(-90 143.1 111.8)">100u</text>
<text x="160.9" y="110.4" transform="rotate(-90 160.9 110.4)">XFMR</text>
<text x="193.8" y="113.9">JP1</text>
<text x="110.1" y="114.5" transform="rotate(-90 110.1 114.5)">M7</text>
<text x="160.9" y="117.4" transform="rotate(-90 160.9 117.4)">Bifilar</text>
<text x="172.9" y="119.5">100n</text>
<text x="191.1" y="118.8">1</text>
<text x="198.7" y="118.8">2</text>
<text x="169.9" y="124.3">C7</text>
<text x="190.5" y="120.2">360n 360n</text>
<text x="96.6" y="130.4">UCC27517DBVR</text>
<text x="102.8" y="127.9">U2</text>
<text x="158" y="130.4">C3</text>
<text x="209.4" y="126.1" transform="rotate(-90 209.4 126.1)">RF_OUT1</text>
<text x="74.1" y="135.2">C19</text>
<text x="153.9" y="132.2">Q2</text>
<text x="166.5" y="132.1" transform="rotate(-90 166.5 132.1)">100p</text>
<text x="63.1" y="140.5" transform="rotate(-90 63.1 140.5)">RF_IN1</text>
<text x="156.8" y="140.1" transform="rotate(-90 156.8 140.1)">IRF510</text>
<text x="86.4" y="145.6">C16</text>
<text x="140.7" y="144.9" transform="rotate(-90 140.7 144.9)">R1</text>
<text x="143" y="144.9" transform="rotate(-90 143 144.9)">1M</text>
<text x="87.6" y="152.6">10u</text>
</g>
<g font-size="1.8" fill="#a90000">
<text x="140.3" y="35.3">2</text>
<text x="147.1" y="32.5" transform="rotate(-90 147.1 32.5)">3</text>
<text x="153" y="35.3">1</text>
<text x="188.5" y="30.2">1</text>
<text x="192.8" y="35" transform="rotate(-90 192.8 35)">2</text>
<text x="88.6" y="37.5" transform="rotate(-90 88.6 37.5)">1</text>
<text x="96.3" y="37.5" transform="rotate(-90 96.3 37.5)">6</text>
<text x="101.3" y="37.5" transform="rotate(-90 101.3 37.5)">8</text>
<text x="106.4" y="38.1" transform="rotate(-90 106.4 38.1)">11</text>
<text x="111.5" y="37.5" transform="rotate(-90 111.5 37.5)">9</text>
<text x="63.2" y="52.8" transform="rotate(-90 63.2 52.8)">3</text>
<text x="88.6" y="50.8" transform="rotate(-90 88.6 50.8)">16</text>
<text x="98.8" y="50.2" transform="rotate(-90 98.8 50.2)">4</text>
<text x="109" y="50.8" transform="rotate(-90 109 50.8)">13</text>
<text x="58" y="55.6">2</text>
<text x="63.2" y="60.4" transform="rotate(-90 63.2 60.4)">1</text>
<text x="122.5" y="68.3">3</text>
<text x="135.2" y="68.3">1</text>
<text x="228" y="68" transform="rotate(-90 228 68)">2</text>
<text x="76.1" y="75.9">1</text>
<text x="76.1" y="73.4">2</text>
<text x="129.3" y="75.6" transform="rotate(-90 129.3 75.6)">2</text>
<text x="228" y="75.6" transform="rotate(-90 228 75.6)">3</text>
<text x="230.1" y="73.1">1</text>
<text x="35.5" y="83.6">2</text>
<text x="225.8" y="83.3" transform="rotate(-90 225.8 83.3)">1</text>
<text x="35.5" y="86.1">1</text>
<text x="221.5" y="88.6">2</text>
<text x="229.2" y="88.6">3</text>
<text x="66.6" y="96.3">1</text>
<text x="66.6" y="101.3">2</text>
<text x="66.6" y="98.8">3</text>
<text x="129" y="103.6" transform="rotate(-90 129 103.6)">1</text>
<text x="129" y="113.7" transform="rotate(-90 129 113.7)">2</text>
<text x="201.2" y="121.7">1</text>
<text x="152.1" y="131.5" transform="rotate(-90 152.1 131.5)">2</text>
<text x="205.5" y="126.4" transform="rotate(-90 205.5 126.4)">2</text>
<text x="69.1" y="136.9">1</text>
<text x="145.3" y="134.4">1</text>
<text x="65.8" y="141.7" transform="rotate(-90 65.8 141.7)">2</text>
<text x="152.1" y="139.1" transform="rotate(-90 152.1 139.1)">3</text>
</g>
<text font-size="1.8" fill="#0f0f0f" x="152.4" y="126.7">DRAIN</text>
<g font-size="1.4" fill="#006464">
<text x="163.7" y="28.7">470p</text>
<text x="171.3" y="28.7">470p</text>
<text x="171.2" y="98.3" transform="rotate(-90 171.2 98.3)">1n</text>
<text x="176.2" y="99.3" transform="rotate(-90 176.2 99.3)">100n</text>
<text x="244.8" y="99.3" transform="rotate(-90 244.8 99.3)">100n</text>
<text x="188.7" y="127.8" transform="rotate(-90 188.7 127.8)">120p</text>
<text x="198.6" y="128.1" transform="rotate(-90 198.6 128.1)">200p</text>
<text x="203.7" y="128.1" transform="rotate(-90 203.7 128.1)">120p</text>
<text x="92.5" y="135.4">GND</text>
<text x="92.5" y="137.9">IN+</text>
<text x="112.7" y="135.4">OUT</text>
<text x="75" y="140.4">10n</text>
<text x="92.5" y="143">VDD</text>
<text x="92.5" y="140.4">IN-</text>
</g>
<g font-size="1.4" fill="#a90000">
<text x="152.1" y="97.1" transform="rotate(-90 152.1 97.1)">2</text>
<text x="157.2" y="97.1" transform="rotate(-90 157.2 97.1)">1</text>
<text x="152.1" y="112.4" transform="rotate(-90 152.1 112.4)">4</text>
<text x="157.2" y="112.4" transform="rotate(-90 157.2 112.4)">3</text>
<text x="88.3" y="134.4">2</text>
<text x="88.3" y="136.9">3</text>
<text x="118.8" y="134.4">5</text>
<text x="88.3" y="142">1</text>
<text x="88.3" y="139.4">4</text>
</g>
<text font-size="1.1" fill="#0000c2" x="150.1" y="122.7" transform="rotate(-90 150.1 122.7)">https://qrp-labs.com/ultimate3/u3info/u3sbifilar.html</text>
</svg>
